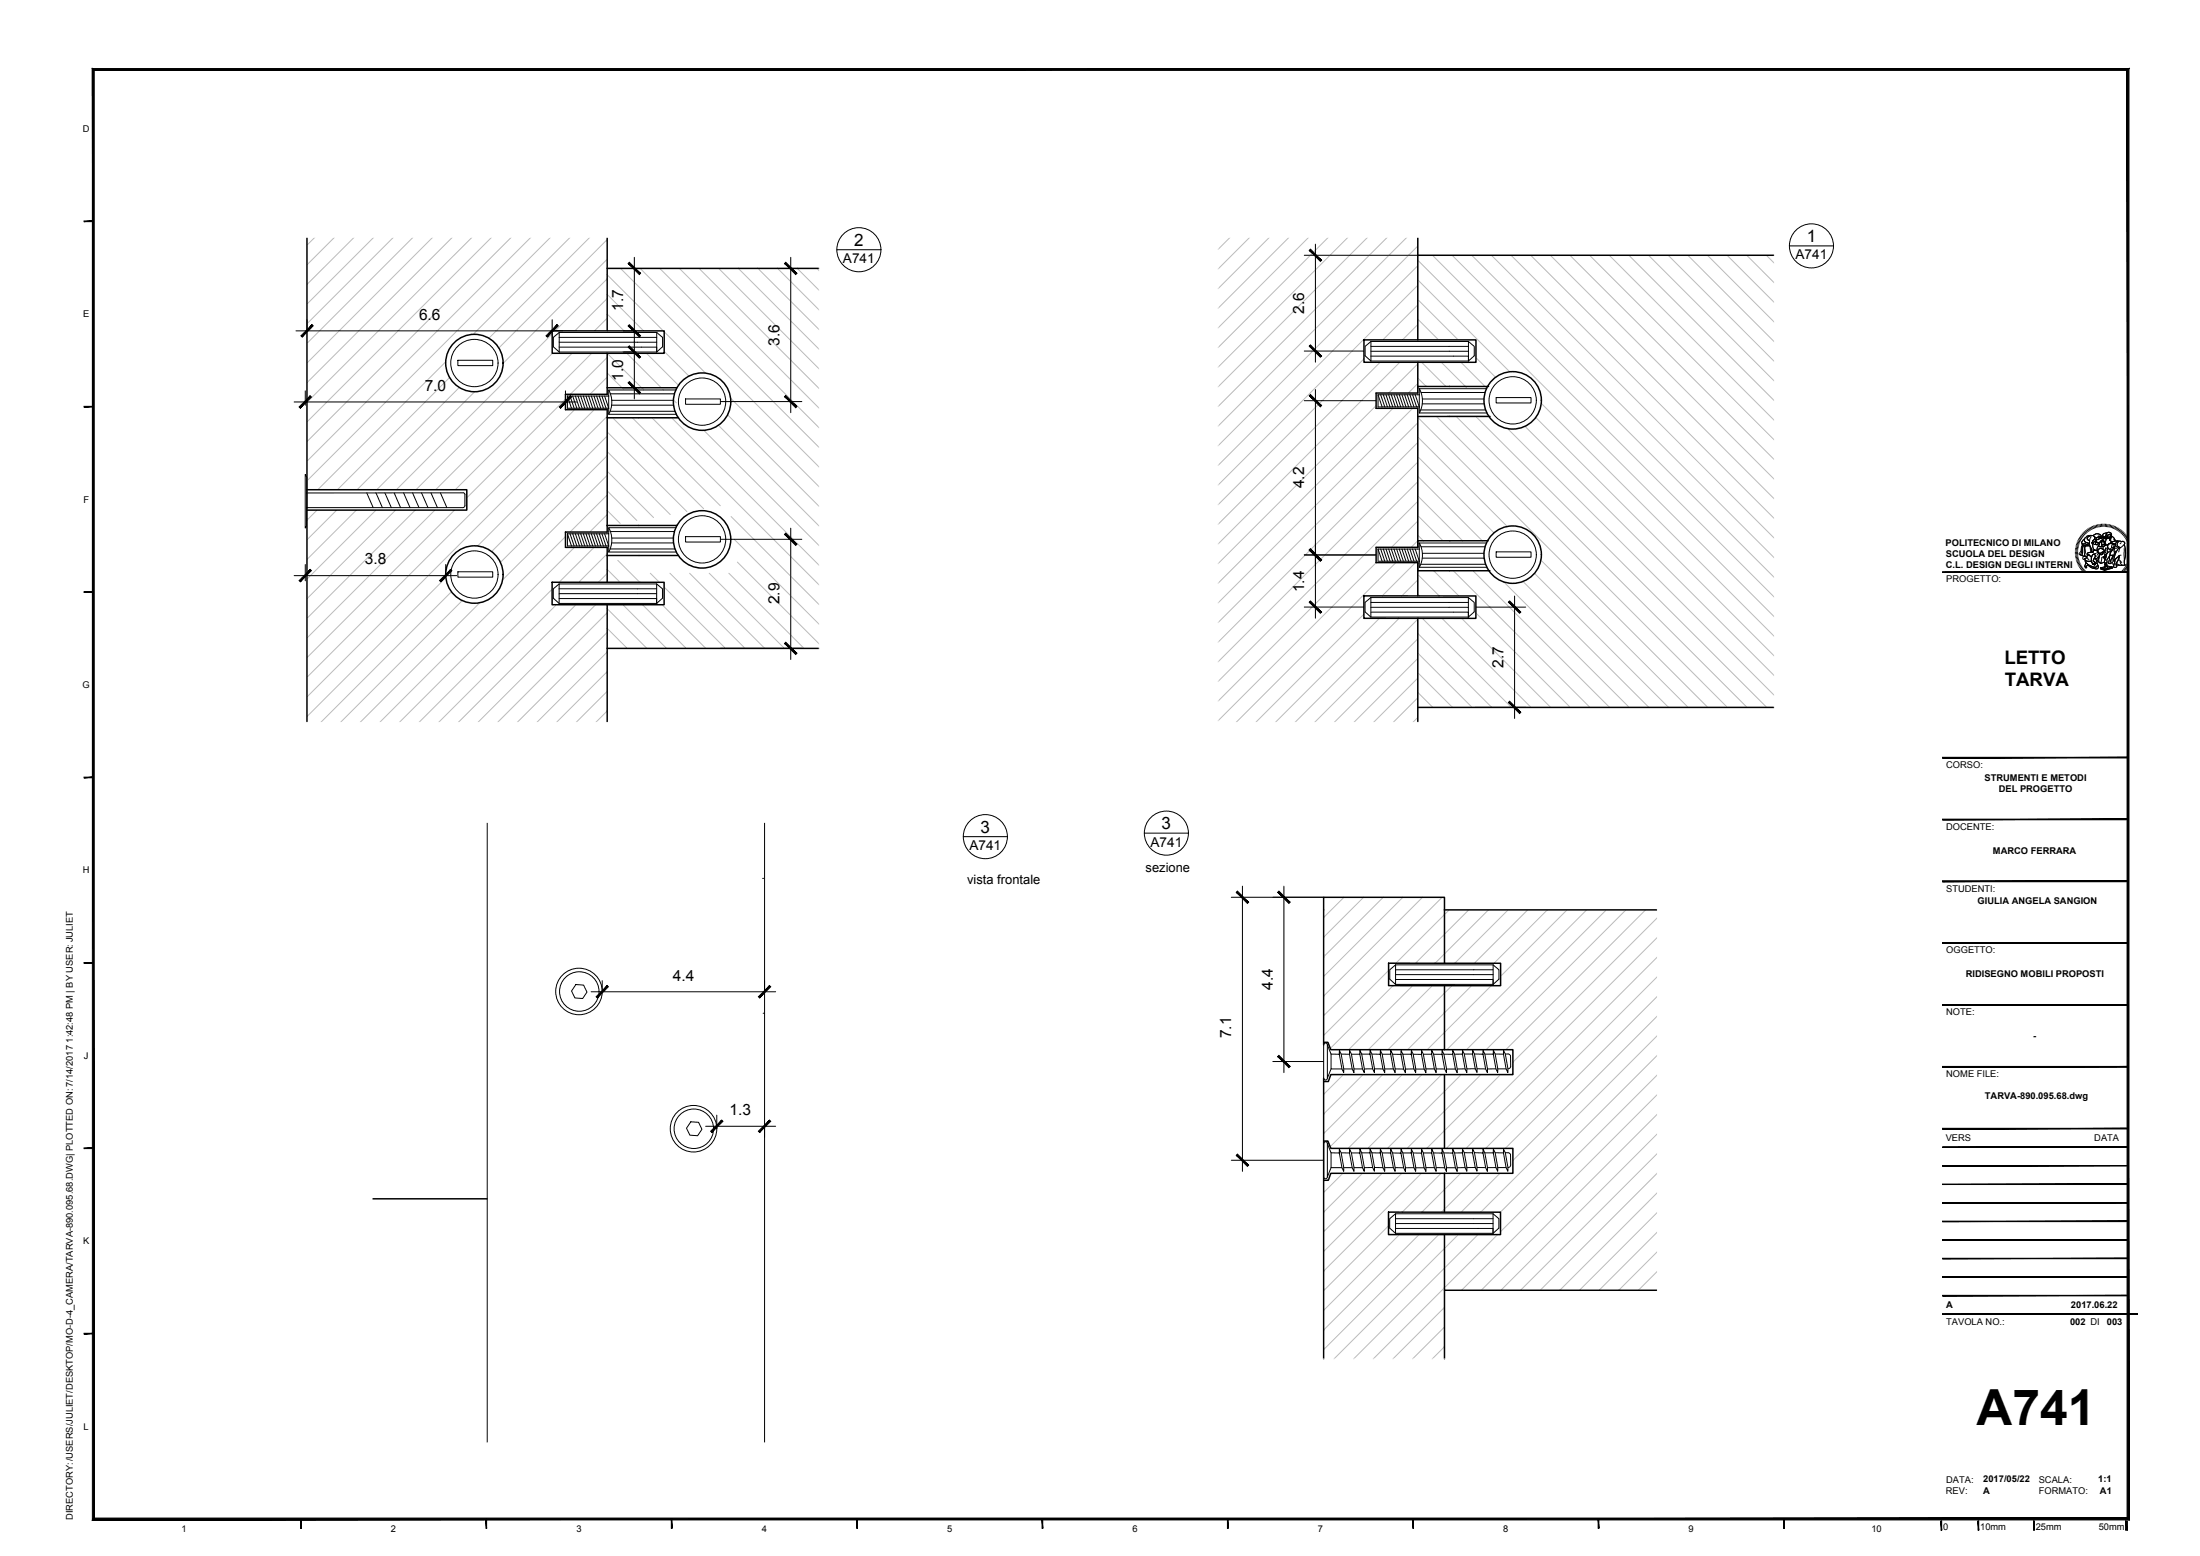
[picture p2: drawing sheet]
<svg xmlns="http://www.w3.org/2000/svg" width="594mm" height="420mm" viewBox="0 0 594 420" stroke-linecap="round" stroke-linejoin="round" font-family="sans-serif">
<!-- layer: 0 -->
<g fill="none" stroke="#bababa" stroke-width=".27">
<path d="M85 64.1l-2.1 2.1M90.3 64.1l-7.4 7.4M95.6 64.1l-12.7 12.7M100.9 64.1l-18 18M106.2 64.1l-23.3 23.3M111.5 64.1l-28.6 28.6M116.9 64.1l-34 33.9M122.2 64.1l-39.3 39.2M127.5 64.1l-44.6 44.5M132.8 64.1l-49.9 49.9M138.1 64.1l-55.2 55.2M143.4 64.1l-60.5 60.5"/>
<path d="M148.7 64.1l-65.8 65.8M154 64.1l-26.2 26.2M159.3 64.1l-27.3 27.2M164 64.7l-29.3 29.3M164 70l-28.1 28.1M164 75.3l-14.1 14M164 79.5l9.8 9.8M164 74.2l15.1 15.1M167.6 72.5l53.6 53.7M172.9 72.5l48.3 48.4M178.2 72.5l43 43.1M183.5 72.5l37.7 37.8"/>
<path d="M188.8 72.5l32.4 32.5M194.1 72.5l27.1 27.2M199.4 72.5l21.8 21.9M204.7 72.5l16.5 16.5M210 72.5l11.2 11.2M215.3 72.5l5.9 5.9M220.6 72.5l.6 .6M332.2 64.1l-3.3 3.3M337.5 64.1l-8.6 8.6M342.8 64.1l-13.9 13.9M348.1 64.1l-19.2 19.2M353.4 64.1l-24.5 24.5"/>
<path d="M358.7 64.1l-29.8 29.8M364 64.1l-35.1 35.1M369.3 64.1l-40.4 40.4M374.6 64.1l-45.7 45.7M379.9 64.1l-51 51M382.9 66.4l-54 54M382.9 71.7l-54 54M382.9 77l-54 54M382.9 75.6l24.8 24.8M382.9 70.3l96.2 96.3M386.8 68.9l92.3 92.4M392.1 68.9l87 87.1"/>
<path d="M397.4 68.9l81.7 81.8M402.7 68.9l76.4 76.4M408 68.9l71.1 71.1M413.3 68.9l65.8 65.8M418.6 68.9l60.5 60.5M423.9 68.9l55.2 55.2M429.2 68.9l49.9 49.9M434.6 68.9l44.5 44.6M439.9 68.9l39.2 39.3M445.2 68.9l33.9 34M450.5 68.9l28.6 28.7M455.8 68.9l23.3 23.4"/>
<path d="M461.1 68.9l18 18.1M466.4 68.9l12.7 12.8M471.7 68.9l7.4 7.5M477 68.9l2.1 2.2M120.4 97.7l-34.6 34.5M149.1 90.2l-42.1 42M149.2 95.4l-36.9 36.8M154.5 95.4l-36.9 36.8M159.8 95.4l-36.9 36.8M164 80.6l-8.8 8.7M164 85.9l-3.5 3.4M164 84.8l4.5 4.5"/>
<path d="M164 96.5l-10 10M164 95.4l9.3 9.3M169.2 95.4l9.4 9.3M174.6 95.4l8.6 8.6M179.4 94.9l6.6 6.7M179.4 89.6l11.1 11.2M368.3 96.9l-39.4 39.4M372.7 97.8l-43.8 43.8M378 97.8l-49.1 49.1M382.9 82.3l-9.5 9.5M382.9 87.7l-4.2 4.1M382.9 98.3l-7.9 7.8"/>
<path d="M382.9 91.5l.2 .3M382.9 86.2l5.6 5.6M382.9 80.9l10.9 10.9M383.9 97.8l6.5 6.6M389.2 97.8l6.8 6.8M394.5 97.8l7 7M398.6 96.6l5.2 5.3M121.4 101.9l-30.3 30.3M124 104.6l-27.6 27.6M128.2 105.8l-26.5 26.4M152.7 107.8l-26.7 26.6M155.2 110.6l-72.3 72.3"/>
<path d="M160.5 110.6l-77.6 77.6M164 112.4l-35 35M164 100.7l4.6 4.6M164 101.8l-4.7 4.7M164 117.7l-31.2 31.2M164 116.6l21.5 21.6M165.4 112.8l24.6 24.6M170.8 112.8l23.7 23.8M173.3 104.8l.6 .5M176.1 112.8l45.1 45.2M179 105.1l.2 .2M181.4 112.8l39.8 39.9"/>
<path d="M181.8 108l.8 .8M190.1 116.2l31.1 31.2M194 114.8l27.2 27.3M196.5 112l24.7 24.8M197.3 107.5l23.9 24M371.6 109.5l-42.7 42.7M376.2 110.3l-47.3 47.2M381.5 110.3l-52.6 52.5M382.9 103.6l-2.6 2.5M382.9 114.2l-54 53.9M382.9 119.5l-54 53.9M382.9 118l24.1 24.2"/>
<path d="M382.9 112.7l78.3 78.3M382.9 102.1l2.2 2.3M387.9 112.4l78.6 78.6M393.2 112.4l78.6 78.6M398.5 112.4l78.6 78.6M407.1 115.7l72 72.1M411.8 115.1l67.3 67.4M414.7 112.7l64.4 64.5M416.2 108.9l62.9 63M85.6 137.8l-2.7 2.7M90.9 137.8l-8 8M96.2 137.8l-13.3 13.3"/>
<path d="M101.5 137.8l-18.6 18.6M106.8 137.8l-23.9 23.9M112.1 137.8l-29.2 29.2M117.4 137.8l-34.5 34.5M122.7 137.8l-39.8 39.8M164 138.9l-4.8 4.8M164 137.8l3.5 3.5M164 123l-28.9 28.9M164 128.3l-28.3 28.3M164 133.6l-10.1 10.1M164 132.5l8 8M164 127.2l12.5 12.6"/>
<path d="M164 121.9l17 17M197.4 139.5l23.8 23.8M382.9 124.8l-54 53.9M382.9 130.1l-54 53.9M382.9 135.4l-54 53.9M382.9 139.2l6.8 6.8M382.9 133.9l12.1 12.1M382.9 128.6l17.4 17.4M382.9 123.3l20.5 20.6M120.4 156l-37.5 37.5M121.9 159.8l-35.3 35.3M149.1 159.1l-36 36"/>
<path d="M152.7 144.9l-50.2 50.2M155.1 147.8l-47.3 47.3M160.4 147.8l-9.4 9.4M164 149.6l-7.7 7.6M164 154.9l-2.4 2.3M164 153.7l3.4 3.5M164.4 143.6h.1M166.8 151.3l6 5.9M168 141.9h.1M175.6 154.8l2.5 2.4M179.3 158.5l16.6 16.6M180.9 154.8l20.3 20.3"/>
<path d="M186.2 154.8l20.3 20.3M191.5 154.8l20.3 20.3M196.8 154.8l20.3 20.3M198.3 145.6l22.9 23M199.1 151.8l22.1 22.1M371.6 151.9l-42.7 42.7M376.9 151.9l-43.1 43.2M382.2 151.9l-9 9M382.9 140.7l-7.1 7.1M382.9 146l-1.8 1.8M382.9 156.6l-4.4 4.3M382.9 155.1l5.7 5.8"/>
<path d="M382.9 144.5l1.5 1.5M387.1 154.1l6.8 6.8M392.5 154.1l36.8 36.9M397.8 154.1l36.9 36.9M406.1 157.2l33.9 33.8M411.3 157l34 34M414.4 154.8l36.2 36.2M416.1 151.2l39.8 39.8M124.8 162.2l-32.9 32.9M129.5 162.8l-32.3 32.3M150.2 163.3l-31.8 31.8M155.5 163.3l-31.7 31.8"/>
<path d="M160.8 163.3l-31.7 31.8M164 165.5l-29.6 29.6M164 170.8l-24.3 24.3M164 176.1l-19 19M164 175l.1 .1M164 169.7l5.4 5.4M164 164.4l10.7 10.7M168.2 163.3l11.8 11.8M173.5 163.3l11.8 11.8M178.8 163.3l11.8 11.8M368.3 165.9l-29.2 29.2M372.5 167l-28.1 28.1"/>
<path d="M377.8 167l-28.1 28.1M382.9 167.2l-27.9 27.9M382.9 172.5l-22.6 22.6M382.9 177.8l-17.3 17.3M382.9 176.3l14.6 14.7M382.9 171l19.9 20M382.9 160.4l.4 .5M384.1 167l24 24M389.4 167l24 24M394.7 167l24 24M398.5 165.5l25.5 25.5M164 181.4l-13.7 13.7"/>
<path d="M164 186.7l-8.4 8.4M164 192l-3.1 3.1M382.9 183.1l-12 12M382.9 188.4l-6.7 6.7M382.9 193.7l-1.4 1.4M382.9 187l4 4M382.9 181.6l9.3 9.4M357.6 242.3l-.2 .2M362.9 242.3l-5.5 5.5M368.2 242.3l-10.8 10.8M373.5 242.3l-16.1 16.1M378.8 242.3l-21.4 21.4"/>
<path d="M384.1 242.3l-26.7 26.7M389.4 242.3l-32 32M391.3 245.7l-14.4 14.4M396.6 245.7l-14.4 14.4M401.9 245.7l-14.4 14.4M407.2 245.7l-14.4 14.4M412.5 245.7l-14.4 14.4M417.8 245.7l-14.4 14.4M423.2 245.7l-18 17.9M428.5 245.7l-37.8 37.7M433.8 245.7l-37.8 37.7M439.1 245.7l-37.8 37.7"/>
<path d="M444.4 245.7l-37.8 37.7M447.6 247.8l-39.1 39M447.6 253.1l-57 57M447.6 258.4l-51.7 51.7M375 262.1l-17.6 17.5M376.2 266.1l-17 17M381.5 266.1l-17.3 17.3M386.8 266.2l-17.3 17.2M392.1 266.2l-17.3 17.2M397.4 266.2l-17.3 17.2M402.7 266.2l-17.3 17.2M447.6 263.7l-46.4 46.4"/>
<path d="M447.6 269l-41.1 41.1M447.6 274.3l-39.1 39M447.6 279.6l-47.7 47.7M362.8 290.2l-5.4 5.3M368.1 290.2l-10.7 10.6M373.4 290.2l-16 15.9M378.7 290.2l-19.5 19.4M384 290.2l-20 19.9M389.3 290.2l-20 19.9M394.6 290.2l-20 19.9M399.9 290.2l-19.9 19.9M405.2 290.2l-19.9 19.9"/>
<path d="M447.6 284.9l-42.4 42.4M447.6 290.2l-42.4 42.4M447.6 295.5l-52.9 52.9M362.6 316.8l-5.2 5.2M367.9 316.8l-10.5 10.5M373.2 316.8l-15.8 15.8M378.5 316.8l-21.1 21.1M383.8 316.8l-26.4 26.4M389.1 316.8l-10.4 10.5M394.4 316.8l-10.4 10.5M399.7 316.8l-10.4 10.5M405 316.8l-10.4 10.5"/>
<path d="M447.6 300.8l-47.6 47.6M447.6 306.1l-42.3 42.3M447.6 311.4l-37 37M447.6 316.7l-31.7 31.7M374.9 331l-17.5 17.5M377.9 333.4l-20.5 20.4M383.2 333.4l-25.8 25.7M388.5 333.4l-31.1 31M393.8 333.4l-33.6 33.6M399.1 333.4l-33.6 33.6M404.4 333.4l-33.6 33.6M447.6 322l-26.4 26.4"/>
<path d="M447.6 327.4l-21.1 21M447.6 332.7l-15.8 15.7M447.6 338l-10.5 10.4M390.1 353l-14 14M390.1 358.3l-8.7 8.7M447.6 343.3l-5.2 5.1M390.1 363.6l-3.4 3.4"/>
</g>
<!-- layer: struttura -->
<g fill="none" stroke="#000" stroke-width=".4">
<path d="M82.9 64.1v131M164 64.1v25.2M164 72.5h57.2M382.9 64.1v27.7M382.9 68.9h96.2M149.1 89.3h30.3v6.1h-30.3zM164 95.4v9.3M368.3 91.8h30.3v6h-30.3zM382.9 97.8v7.2M164 112.8v29.1M382.9 112.5v35.3M82.9 132.2h43.1v5.6h-43.1"/>
<path d="M149.1 157.2h30.2v6.1h-30.2zM164 150v7.2M382.9 151.9v9M164 163.3v31.8M164 175.1h57.2M368.3 160.9h30.2v6.1h-30.2zM382.9 167v28.1M382.9 191h96.2M447.6 245.7h-57.5v14.4M375 260.1h30.2v6.1l-30.2-.1zM390.1 266.2v17.2M390.1 290.2v19.9"/>
<path d="M390.1 316.8v10.5M100.5 323.7h31.1M374.9 327.3h30.3v6.1h-30.3zM390.1 333.4v33.6M390.1 348.4h57.5"/>
</g>
<g fill="none" stroke="#000" stroke-width=".27">
<path d="M82.8 133.1h42.2l.4 .1 .2 .4-.1 2.9-.5 .6h-42.2v-8.3l-.4-.7v14.5l.4-.6v-4.9M99 133.1l1.8 4M101.5 133.1l1.8 4M103.9 133.1l1.8 4M106.4 133.1l1.8 4M109 133.1l1.7 4M111.4 133.1l1.7 4M113.8 133.1l1.8 4M116.4 133.1l1.7 4M118.9 133.1l1.8 4M131.6 222.1v167.5M205.9 237.2h.1"/>
<path d="M206.5 222.1v167.5M390.1 245.7v14.4M206.1 273.6h.1M390.1 266.2v17.2M390.1 290.2v19.9M390.1 316.8v10.5M390.1 333.4v33.6"/>
<circle cx="156.3" cy="267.7" r="6.3"/>
<circle cx="156.4" cy="267.7" r="5.3"/>
<circle cx="187.3" cy="304.8" r="6.3"/>
<circle cx="187.4" cy="304.8" r="5.3"/>
</g>
<!-- layer: viti e cerniere -->
<g fill="none" stroke="#000" stroke-width=".27">
<path d="M151 89.8l-1.6 1.3v2.5l1.6 1.4M151 93.7h26.3v1.3M151 92.4h26.3M151 95h26.3M151 89.8h26.3M151 89.8v5.2M151 91.1h26.3M177.3 89.8l1.6 1.3v2.5l-1.6 1.4M177.3 89.8v5.2M370.2 92.2l-1.6 1.3v2.6l1.6 1.4M370.2 96.2h26.3v1.3M370.2 94.8h26.3"/>
<path d="M370.2 97.5h26.3M370.2 92.2h26.3M370.2 92.2v5.3M370.2 93.5h26.3M396.5 92.2l1.6 1.3v2.6l-1.6 1.4M396.5 92.2v5.3M151 157.7l-1.6 1.3v2.5l1.6 1.4M151 157.7h26.3M151 157.7v5.2M151 159h26.3M177.3 157.7l1.6 1.3v2.5l-1.6 1.4M177.3 157.7v5.2"/>
<path d="M151 161.6h26.3v1.3M151 160.3h26.3M151 162.9h26.3M370.2 161.4l-1.6 1.3v2.5l1.6 1.4M370.2 165.3h26.3v1.3M370.2 164h26.3M370.2 166.6h26.3M370.2 161.4h26.3M370.2 161.4v5.2M370.2 162.7h26.3M396.5 161.4l1.6 1.3v2.5l-1.6 1.4M396.5 161.4v5.2"/>
<path d="M376.9 260.5l-1.6 1.4v2.5l1.6 1.4M376.9 264.5h26.3v1.3M376.9 263.2h26.3M376.9 265.8h26.3M376.9 260.5h26.3M376.9 260.5v5.3M376.9 261.9h26.3M403.2 260.5l1.6 1.4v2.5l-1.6 1.4M403.2 260.5v5.3M376.8 327.8l-1.5 1.3v2.5l1.5 1.4M376.8 331.7h26.4v1.3M376.8 330.4h26.4"/>
<path d="M376.8 327.8v5.2M376.8 333h26.4M376.8 327.8h26.4M376.8 329.1h26.4M403.2 327.8l1.5 1.3v2.5l-1.5 1.4M403.2 327.8v5.2"/>
</g>
<!-- layer: particolari -->
<g fill="none" stroke="#000" stroke-width=".4">
<path d="M182.8 104.7h-18.8v1.8h-11.3v4.1h11.3v2.2h19.2M402 104.4h-19.1v1.7h-11.3v4.2h11.3v2.2l19.5-.1M182.8 141.9h-18.8v1.8h-11.3v4.1h11.3v2.2h19.2M401.9 146h-19v1.8h-11.3v4.1h11.3v2.2h19.4"/>
<circle cx="128.1" cy="98" r="7.8"/>
<circle cx="189.6" cy="108.5" r="7.8"/>
<circle cx="408.5" cy="108.1" r="7.8"/>
<circle cx="128.1" cy="155.1" r="7.8"/>
<circle cx="189.6" cy="145.6" r="7.8"/>
<circle cx="408.5" cy="149.8" r="7.8"/>
</g>
<g fill="none" stroke="#000" stroke-width=".27">
<path d="M123.6 97.3h9.5v1.4h-9.5zM153.2 106.9l1.1 3.3M153.9 106.9l1.1 3.3M154.7 106.9l1.1 3.3M155.4 106.9l1.1 3.3M156.1 106.9l1.1 3.3M156.8 106.9l1.1 3.3M157.5 106.9l1.1 3.3M158.2 106.9l1.2 3.3M159 106.9l1.1 3.3M159.7 106.9l1.1 3.3M160.4 106.9l1.1 3.3"/>
<path d="M161.1 106.9l1.1 3.3M161.8 106.9l1.1 3.3M162.5 106.9l1.2 3.3M163.3 106.9l1.1 3.3M185.1 107.7h9.4v1.5h-9.4zM372.1 106.6l1.1 3.3M372.8 106.6l1.1 3.3M373.5 106.6l1.2 3.3M374.3 106.6l1.1 3.3M375 106.6l1.1 3.3M375.7 106.6l1.1 3.3M376.4 106.6l1.1 3.3"/>
<path d="M377.1 106.6l1.1 3.3M377.9 106.6l1.1 3.3M378.6 106.6l1.1 3.3M379.3 106.6l1.1 3.3M380 106.6l1.1 3.3M380.7 106.6l1.1 3.3M381.4 106.6l1.1 3.3M382.2 106.6l1.1 3.3M404 107.4h9.4v1.4h-9.4zM123.6 154.4h9.5v1.5h-9.5zM153.2 144.1l1.1 3.3M153.9 144.1l1.1 3.3"/>
<path d="M154.7 144.1l1.1 3.3M155.4 144.1l1.1 3.3M156.1 144.1l1.1 3.3M156.8 144.1l1.1 3.3M157.5 144.1l1.1 3.3M158.2 144.1l1.2 3.3M159 144.1l1.1 3.3M159.7 144.1l1.1 3.3M160.4 144.1l1.1 3.3M161.1 144.1l1.1 3.3M161.8 144.1l1.1 3.3M162.5 144.1l1.2 3.3"/>
<path d="M163.3 144.1l1.1 3.3M185.1 144.9h9.4v1.5h-9.4zM372.1 148.3l1.1 3.2M372.8 148.3l1.1 3.2M373.5 148.3l1.2 3.2M374.3 148.3l1.1 3.2M375 148.3l1.1 3.2M375.7 148.3l1.1 3.2M376.4 148.3l1.1 3.2M377.1 148.3l1.1 3.2M377.9 148.3l1.1 3.2M378.6 148.3l1.1 3.2"/>
<path d="M379.3 148.3l1.1 3.2M380 148.3l1.1 3.2M380.7 148.3l1.1 3.2M381.4 148.3l1.1 3.2M382.2 148.3l1.1 3.2M404 149h9.4v1.5h-9.4z"/>
<circle cx="128.1" cy="98" r="6.4"/>
<circle cx="189.6" cy="108.5" r="6.4"/>
<circle cx="408.5" cy="108.1" r="6.4"/>
<circle cx="128.1" cy="155.1" r="6.4"/>
<circle cx="189.6" cy="145.6" r="6.4"/>
<circle cx="408.5" cy="149.8" r="6.4"/>
</g>
<!-- layer: 0 -->
<g fill="none" stroke="#000" stroke-width=".27">
<path d="M168.3 72.5h2.9M171.3 69.5v38.2M194.6 72.5h21.9M213.5 69.5v41.9M352.2 68.9h30.6M355.2 65.9v31.9M79.9 89.3h72.2M82.9 86.3v3M149.1 86.3v3M168.3 89.3h2.9M168.3 95h2.9M352.2 94.8h16"/>
<path d="M79.4 108.5h76.3M82.4 105.5v3.9M152.7 105.5v3M153.2 110.2h11.2v1.7h18.2M164.4 105.3a6.9 6.9 0 0 1 0 6.6M164.8 111.1h17.5M164.8 106.3h17.3M165.2 109.4h16.7M165.2 108.1h16.6M168.3 104.7h2.9M182.5 105.3h-18.1v1.6h-11.2M194.6 108.4h21.9"/>
<path d="M352.2 108.2h19.3M355.2 105.2v61.7M372.1 109.9h11.2v1.6h18.2M383.3 104.9a6.9 6.9 0 0 1 0 6.6M383.6 110.7h17.6M383.7 106h17.3M384.1 109.1h16.7M384.1 107.7h16.6M401.4 105h-18.1v1.6h-11.2M79.4 155.4h43.9M82.4 152.4v4.4M120.4 152.4v3"/>
<path d="M153.2 147.4h11.2v1.7h18.2M164.4 142.5a6.9 6.9 0 0 1 0 6.6M164.8 148.2h17.5M164.8 143.5h17.3M165.2 146.6h16.7M165.2 145.3h16.6M182.5 142.5h-18.1v1.6h-11.2M194.6 145.6h21.9M213.5 142.6v35.5M352.2 149.8h19.3M372.1 151.5h11.2v1.7h18.2M383.3 146.6a6.9 6.9 0 0 1 0 6.6"/>
<path d="M383.6 152.4h17.6M383.7 147.6h17.3M384.1 150.7h16.7M384.1 149.4h16.6M401.4 146.6h-18.1v1.7h-11.2M194.6 175.1h21.9M352.2 163.9h16M398.6 163.9h13.4M409 160.9v33.1M398.2 191h13.8M335.5 239.3v77M346.7 239.3v50.3"/>
<path d="M332.5 242.3h24.9M155.5 265.9l2.1 .1 .9 1.9-1.2 1.7-2.1-.1-.9-1.9zM159.6 267.8h49.9M162.6 264.8v2.9M206.5 264.8v3.4M343.7 286.6h13.7M357.4 291.1a.5 .5 0 0 0 .5 .5 .5 .5 0 0 0 .5-.5M358.4 282.1a.5 .5 0 0 0-.5-.5 .5 .5 0 0 0-.5 .5v9M359.4 284.6v4h3M361.7 284.7l.7 3.9 .4 1 .1-1-.7-4-.5-1v1.1l-2.3-.1-1-2.5v9l1-2.5M362.2 284.6l2.2 .1v-1.1l.5 1 .7 4v1l-.5-1-.7-3.9M362.9 288.6h2.2"/>
<path d="M364.9 284.7h2.3v-1.1l.5 1 .7 4v1l-.5-1-.7-3.9M365.6 288.6h2.3M367.7 284.6h2.3v-1l.5 1 .7 4-.1 1-.4-1-.7-4M370.5 284.6l2.2 .1v-1.1l.5 1 .7 4v1l-.5-1-.7-3.9M370.7 288.6h-2.3M371.2 288.6h2.2M373.2 284.7h2.3v-1.1l.5 1 .7 4v1l-.5-1-.7-3.9M376 284.7h2.3v-1l.5 1 .7 4v1l-.5-1-.7-4M376.2 288.6h-2.3M376.7 288.6l2.3 .1M378.8 284.7h2.3v-1.1l.5 1 .7 4v1l-.5-1-.7-3.9M381.6 284.7h2.3v-1l.5 1 .7 4-.1 1-.4-1-.7-4"/>
<path d="M381.8 288.6l-2.3 .1M382.3 288.7h2.3M384.4 284.7h2.2v-1.1l.5 1 .7 4v1l-.5-1-.7-3.9M385.1 288.6h2.2M387.1 284.7h2.3v-1l.5 1 .7 4v1l-.5-1-.7-4M387.8 288.6l2.3 .1M389.9 284.7h2.4v-1l.5 1 .7 4v1l-.5-1-.7-4M390.6 288.7h2.4M394.9 284.6l.7 4 .5 1v-1l-.7-4-.5-1v1l-2.1 .1M395.4 284.6h2.2l.1-1 .5 1 .7 4-.1 1-.4-1-.8-4M395.6 288.6l-2.1 .1M398.2 284.6l2.3 .1v-1.1l.5 1 .7 4-.1 1-.4-1-.7-3.9"/>
<path d="M398.4 288.6h-2.3M398.9 288.6h2.3M401 284.6h2.2l.1-1 .4 1 .8 4-.1 1-.4-1-.8-4M403.8 284.6h2.2v-1l.5 1 .7 4v1l-.5-1-.7-4M404 288.6h-2.3M404.5 288.6h2.2M406.5 284.6l1 .1 .4 .4v3l-.3 .4-.4 .1M186.5 302.9l2.1 .2 .9 1.8-1.1 1.8-2.1-.2-.9-1.8zM190.6 304.1h18.9M193.6 301.1v3.7M206.5 303.7v3.4M332.5 313.3h24.9"/>
<path d="M358.4 308.8a.5 .5 0 0 0-.5-.5 .5 .5 0 0 0-.5 .5v9a.51 .51 0 0 0 .5 .5 .51 .51 0 0 0 .5-.5M359.4 311.3v4h3M361.7 311.3l.7 4 .4 1 .1-1-.7-4-.5-1v1h-2.3l-1-2.5v9l1-2.5M362.2 311.3h2.2v-1l.5 1 .7 4v1l-.5-1-.7-4M362.9 315.3h2.2M364.9 311.3h2.3v-1l.5 1 .7 4v1l-.5-1-.7-4M365.6 315.3h2.3M367.7 311.3h2.3v-1l.5 1 .7 4-.1 1-.4-1-.7-4M370.5 311.3h2.2v-1l.5 1 .7 4v1l-.5-1-.7-4M370.7 315.3h-2.3M371.2 315.3h2.2M373.2 311.3h2.3v-1l.5 1 .7 4v1l-.5-1-.7-4"/>
<path d="M376 311.3l2.3 .1v-1.1l.5 1 .7 4v1l-.5-1-.7-3.9M376.2 315.3h-2.3M376.7 315.3h2.3M378.8 311.3h2.3v-1l.5 1 .7 4v1l-.5-1-.7-4M381.6 311.3l2.3 .1v-1.1l.5 1 .7 4-.1 1-.4-1-.7-3.9M381.8 315.3h-2.3M382.3 315.3h2.3M384.4 311.3h2.2v-1l.5 1 .7 4v1l-.5-1-.7-4M385.1 315.3h2.2M387.1 311.3l2.3 .1v-1.1l.5 1 .7 4v1l-.5-1-.7-3.9M387.8 315.3h2.3M389.9 311.3l2.4 .1v-1.1l.5 1 .7 4v1l-.5-1-.7-3.9"/>
<path d="M390.6 315.3h2.4M394.9 311.3l.7 4 .5 1v-1l-.7-4-.5-1v1h-2.1M395.4 311.3h2.2l.1-1 .5 1 .7 4-.1 1-.4-1-.8-4M395.6 315.3h-2.1M398.2 311.3h2.3v-1l.5 1 .7 4-.1 1-.4-1-.7-4M398.4 315.3h-2.3M398.9 315.3h2.3M401 311.3h2.2l.1-1 .4 1 .8 4-.1 1-.4-1-.8-4M403.8 311.3h2.2v-1l.5 1 .7 4v1l-.5-1-.7-4M404 315.3h-2.3M404.5 315.3h2.2M406.5 311.3h1l.4 .5v2.8"/>
<path d="M407.9 314.6l-.2 .5-.5 .2"/>
</g>
<!-- layer: filatura -->
<path d="M153.2 106.9v3.3M164.4 106.9v3.3M372.1 106.6v3.3M383.3 106.6v3.3M153.2 144.1v3.3M164.4 144.1v3.3M372.1 148.3v3.2M383.3 148.3v3.2" fill="none" stroke="#000" stroke-width=".27"/>
<!-- layer: 0 -->
<path d="M390.1 245.7v-3.4h-32.7v39.8M357.4 281.5h1.2l.8 1.9h49.1v6.8h-49.1l-.7 1.8h-1.3M357.4 291.1v75.9M357.4 308.1h1.2l.8 2h49.1v6.7h-49.1l-.7 1.9h-1.3" fill="none" stroke="#000" stroke-width=".4"/>
<!-- layer: G-ANNO-LOGO -->
<g fill="none" stroke="#000" stroke-width=".27">
<path d="M560.4 149.2h.7M560.4 148.8h.7M560.4 148.4l.7 .1M560.5 148.1l.6 .1M560.5 147.7l.7 .2M560.6 147.4l.7 .1M560.7 147l.6 .2M560.8 146.7l.6 .2M560.9 146.4l.7 .2M561.1 146l.6 .3M561.1 149.5h-.7M561.1 149.8l-.7 .1"/>
<path d="M561.1 150.1l-.6 .1M561.2 150.5l-.7 .1M561.2 145.7l.6 .3M561.2 150.8l-.6 .1M561.3 151.1l-.6 .2M561.4 145.4l.6 .3M561.4 151.4l-.6 .2M561.5 151.7l-.6 .2M561.6 145.1l.5 .3M561.7 152l-.7 .3M561.8 144.8l.5 .4M561.8 152.3l-.6 .3"/>
<path d="M562 152.6l-.6 .3M562 144.5l.5 .4M562.1 152.9l-.6 .3M562.2 144.2l.5 .5M562.3 146.8l.7 .1a.84 .84 0 0 0 1.2-.2l.1 .6-.9 .1a.8 .8 0 0 1-1.2-.5zM562.3 146.8l.1 .4M562.3 153.1l-.6 .4M562.4 143.9l.5 .5M562.5 147.3l-.3 .6-.1 1.2-.4 .7 .4 .2M562.5 153.4l-.6 .4M562.6 145.7l.3-.2v.3a.81 .81 0 0 0 .9 .8l.4 .1-.2 .2a.74 .74 0 0 1-1 0h-.4a.51 .51 0 0 1-.5-.4 .51 .51 0 0 1 .4-.6zM562.7 143.7l.5 .5"/>
<path d="M562.7 153.7l-.5 .4M562.7 147.3l-.3 .6v1.3l-.3 .8 .7 .2M562.7 147.3l.5 .1-.3 .6 .1 2.1-.3 .1-.6-.3 .3-.6v-1.5zM562.9 145.5l-.5 .6a.44 .44 0 0 0-.3 .5 .44 .44 0 0 0 .5 .3h.6a.65 .65 0 0 0 1-.2M562.9 153.9l-.5 .5M562.9 143.4l.5 .6M563 150.9v.1a1.21 1.21 0 0 0 1.8 .4M563 145.3l.6-.5 1.3-.2a1 1 0 0 0-1.2 1l.6 .4-.1 .7-.5-.1a.75 .75 0 0 1-.8-.8zM563.1 151.3l.7 .3 1-.2 .4 .8-.1 .2 .3-.2 .2 .4-.1-.5 .3 .4-.2-.5 .4 .1-.8-.6 .3-.8 .4 .2 .4 1a.88 .88 0 0 1-.2 1.2 .88 .88 0 0 1-1.3-.2l-1.5-1zM563.1 151.3l.1 .5 .7 .7 2 .9M563.1 154.1l-.4 .5M563.2 147.4l1.1-.1 .6 1.2-.1 .5-.3 .1a.61 .61 0 0 0-.8 .7l.1 .1-.4 .5a.56 .56 0 0 1-.5-.8v-1.7z"/>
<path d="M563.2 147.4l-.3 .6 .1 2.2M563.2 152l1.6 .9a1.02 1.02 0 0 0 1.6-.4 .65 .65 0 0 1 .1 1 .65 .65 0 0 1-1 0l-1.2-.5a.44 .44 0 0 0-.5-.3 .44 .44 0 0 0-.4 .4v.2h-.2a.84 .84 0 0 1 0-1.2zM563.2 143.2l.4 .5M563.3 151.9l-.1 .2a.83 .83 0 0 0 0 1.2l.3-.1-.2-.2a.5 .5 0 0 1 .4-.3 .5 .5 0 0 1 .6 .3l.8 .4a1.25 1.25 0 0 0 1.5-.1l-.2-.7M563.4 154.4l-.5 .5M563.4 150.4a.5 .5 0 0 0-.8-.2 .5 .5 0 0 0 .1 .8 .73 .73 0 0 1 .8-.4 .73 .73 0 0 1 .6 .6M563.5 143l.4 .5M563.6 154.6l-.4 .5M563.7 150.1l.4-.3 .1 .1a.73 .73 0 0 1 .5 1.1l.1 .4a1.21 1.21 0 0 1-1.8-.4l.6-.3-.1-.3zM563.7 149.4l1.1-.4 .4 .1 .1-.4 .5-.1 .6 .2 .2 .3a1.02 1.02 0 0 1 .2 1.2 1.02 1.02 0 0 1-1 .6l-.3-.2 .1-.1a.47 .47 0 0 0 .1-.8 .47 .47 0 0 0-.8 .2l-.1 .4-.7-.6a.29 .29 0 0 1-.5 0 .29 .29 0 0 1 .1-.4zM563.8 142.8l.4 .6M563.9 154.8l-.4 .5"/>
<path d="M563.9 144.9a.93 .93 0 0 1 1.1-.3 .93 .93 0 0 1 .6 1l-.3 .3a.99 .99 0 0 0-.2 1.4 1.05 1.05 0 0 0 .7 1.3l-.5 .1-.2 .4a.55 .55 0 0 1-.3-.8l-.5-1.1v-1.2a.56 .56 0 0 1-.6-.4 .56 .56 0 0 1 .2-.7zM564 149.7l.8 .7M564.1 149.8l-.6 .5 .1 .4M564.1 142.6l.4 .6M564.1 155l-.3 .5M564.3 147.3l-2-.1-.4 1.6-.5 .7 .3 .3M564.4 142.4l.3 .6M564.4 155.1l-.4 .6M564.4 147.7l.3 1.4M564.7 144.9l-.4 1.1v1.4l.5 .8 .2 .9h.3l.1-.4 .4-.2a1.04 1.04 0 0 1-.7-1.4 1.49 1.49 0 0 1 .5-1.7 1.04 1.04 0 0 0-1.4-.8l-.7 .2-.5 .5-.1 .5a.82 .82 0 0 0 .9 .8l.3 .1M564.7 155.3l-.3 .6M564.7 142.3l.3 .6"/>
<path d="M564.8 149l-.3 .1a.6 .6 0 0 0-.8 .7l.1 .1M564.9 144.6a1 1 0 0 0-1.2 1l.5 .4M565 155.5l-.3 .6M565 149.9a.45 .45 0 0 1 .6-.1 .45 .45 0 0 1 .2 .6l-.6 1.1 .8 .6-.4-.1 .2 .5-.3-.4v.5l-.1-.4-.3 .2 .1-.2-.4-.6-.1-.9zM565 149.9a.45 .45 0 0 1 .6-.1 .45 .45 0 0 1 .2 .6l-.6 1.1 .8 .6-.4-.1 .2 .5-.3-.4 .1 .5-.2-.4-.3 .2 .1-.2-.4-.6-.1-.9zM565.1 142.1l.2 .6M565.2 146l.9-.4-.1 .5-1.1 .5zM565.2 146.5l.8-.3 .2 .2-.3 .2 .1 .4a.61 .61 0 0 1-.8-.5zM565.2 146.5a.59 .59 0 0 0 .8 .5M565.3 155.6l-.3 .6M565.3 144.7l.7-.6 1.1 .2a.3 .3 0 0 1 .3 .5 .3 .3 0 0 1-.5 .1l-.1-.2-.6 .5-.6-.2M565.4 142l.2 .6"/>
<path d="M565.5 144.4l1.1-.3 .7 .4a.22 .22 0 0 1 .1 .3 .22 .22 0 0 1-.3 .1l-.3-.2-.5 .5h-.3l-.7-.5zM565.6 155.7l-.3 .6M565.6 145l.7 .2 .5-.5 .3 .2-.2 .6-.4 .2-.4-.2-.6 .2zM565.7 141.9l.2 .6M565.8 148.6l.7 .3 .4 .6a.77 .77 0 0 1-.3 1h-.1M565.9 155.8l-.2 .7M565.9 146.5h.9l-.3 .1a.37 .37 0 0 1-.2 .6 .37 .37 0 0 1-.5-.5zM565.9 150.9l.4 1a.8 .8 0 0 1 0 .9 .8 .8 0 0 1-.9 .4M566 146.2l.2 .2M566 149.5l-.7 .1M566 145.9v.2l-1.1 .5M566.1 141.8l.1 .6"/>
<path d="M566.1 145.6l-.3 .5M566.2 155.9l-.2 .7M566.2 149.1l.8 .5M566.3 146.5a.34 .34 0 0 0-.4 .3 .34 .34 0 0 0 .5 .3 .34 .34 0 0 0 .1-.5l.3-.1-.6 .1M566.4 149.6a.7 .7 0 0 1 .1 .9 .7 .7 0 0 1-.9 .2M566.4 148.8l.2-.4a.92 .92 0 0 1 1.3-.1l.2 .3a.26 .26 0 0 1 .1 .4 .26 .26 0 0 1-.4 0l-.9 .4M566.4 141.7l.2 .6M566.4 148.5l.6-.4 .6 .1 .5 .4a.3 .3 0 0 1 .1 .4 .3 .3 0 0 1-.4 0l-.3 .2a.47 .47 0 0 1-.5 .3 .47 .47 0 0 1-.4-.4zM566.4 151.4l.8 .7M566.5 156l-.1 .7M566.6 145.5l.1 .1M566.7 145.1l.2 .1"/>
<path d="M566.7 147.4a1.29 1.29 0 0 0-.4 1.3M566.7 150.8l.1 1M566.8 141.6l.1 .7M566.8 145.2h.1M566.8 156.1l-.1 .6M566.8 149.4l1.2-.4-.1 .5-.5 .3zM566.9 149.4l.6 .4 .4-.3 .1-.3a.44 .44 0 0 0 .3-.5 .44 .44 0 0 0-.4-.4l-.9-.2-.6 .7-.1-.1v-.4l.4-.9 .3 .2h1.1l.5-.4-.1-.3 .7 .2 .1 1a.71 .71 0 0 0-.1 1l-.4 .6-.4 .2-.2 .5h-.3l.3 .3 .2-.1v.4l.2-.2-.2 .4a.86 .86 0 0 1-1.1 .9l-.9-.7 .3-.6 .2-1.1M566.9 150.3l-.3 .9-.4 .4M567.1 145.3l.8-.1a.26 .26 0 0 1 .2 .3 .26 .26 0 0 1-.4 .1zM567.1 141.6l.1 .6M567.1 145l-.2 .5-.3 .2-.5-.2-.5 .2M567.2 146.2l.8-.2 .6 1a.22 .22 0 0 1-.1 .3 .22 .22 0 0 1-.3-.1 .22 .22 0 0 1 .1-.3l-.2-.7a.44 .44 0 0 0-.6-.1 .44 .44 0 0 0 0 .7l.1 .4a.41 .41 0 0 1-.5 .4 .41 .41 0 0 1-.3-.5z"/>
<path d="M567.2 156.1l-.1 .7M567.2 153.3l2-.4 1.2 .2-2.1 .6zM567.2 153.3l1.1 .4v.3l-1.1-.4zM567.5 146.1h.5l.3 .6a.63 .63 0 0 1-.1 .7 .63 .63 0 0 1-.6 .2zM567.5 141.5v.7M567.5 156.1l-.1 .7M567.5 145.1l.1-.2a.52 .52 0 0 1 .5-.1 .52 .52 0 0 1 .3 .5l-.3 .2M567.6 149.6h.1M567.6 150.5l-.4 1.6 1.1-.2M567.6 144.9a.5 .5 0 0 1 .5 0 .5 .5 0 0 1 .3 .5l-.3 .1-.2-.4-.4 .1zM567.6 149.2l.2 .1M567.7 149.5l.1 .1"/>
<path d="M567.7 149.3h.1M567.8 146.3v.1M567.8 146.3l-.2 .1M567.8 156.2v.6M567.8 141.5v.7M567.9 145.3l-.4-.2-.4 .2 .3 .1a.36 .36 0 0 0 .4 .2 .36 .36 0 0 0 .3-.3l-.2-.2 .1 .2M567.9 147.6l.1 .7M567.9 150.3l.3 .2 .2-.6 .4-.2-.4 1.3v-.4l-.3 .1zM568 149.1l-.2 .5a.5 .5 0 0 1-.8-.1M568 146.2l.3 .2-.2 .1M568.1 156.2v.6M568.2 146.3a.43 .43 0 0 0-.7-.2 .43 .43 0 0 0 0 .7 .5 .5 0 0 1 0 .8 .5 .5 0 0 1-.8-.4l.4-1 .7-.3 .6 .5 .2 .8a.23 .23 0 0 1-.3 .2 .23 .23 0 0 1-.1-.4"/>
<path d="M568.2 141.5v.7M568.3 146.6l-.2 .1M568.3 146.5a.41 .41 0 0 1-.1 .5 .41 .41 0 0 1-.6 0M568.3 147.3l-.3 .3h-.4M568.3 153.7l2.1-.6v.3l-2.1 .6zM568.3 153.7v.3M568.4 145.4l.2-.2 .1 .6-.3 .7M568.4 149.9h.1M568.4 150.5v.5l.2-.2M568.5 156.2v.6M568.5 144.9l.1 .4M568.5 146.9l-.1-.4a.9 .9 0 0 0 .1-1.2l-.5-.5a.45 .45 0 0 1-.2-.6 .45 .45 0 0 1 .6-.2h.5l-.2 .7 .1 .8h.1l.1-.5a.41 .41 0 0 0 .3 .4 .41 .41 0 0 0 .4-.2v.6l.2-.1 .4 .7-1.1 .7"/>
<path d="M568.5 141.5v.7M568.6 150.2l-.1 .3-.1-.2M568.6 147.1l.5 .3M568.6 147.9l-.1 1.4M568.7 152l.2-.1 .1 1.1-.3-.6-.3 .7zM568.7 149.1l-.3 .3v.5M568.8 156.1l.1 .7M568.8 149.7l-.4 .2-.2 .6-.3-.1 .3 .3 .2-.1M568.9 148l-.5 .8M568.9 141.6l-.1 .6M568.9 144l.6-.3 .5 .2 .2 .4-.1 .8-.4 .8v-.7l.3-.5-.2-.5-.3 .2a.73 .73 0 0 0-.5 1l-.2 .1-.1-.7zM568.9 144h-.5a.62 .62 0 0 0-.6 .7"/>
<path d="M569 145l.3 .3 .4-.1M569 143.9l.6-.2 .4 .2 .2 .4-.1 .7-.4 .9v-.7l.3-.5a.32 .32 0 0 0-.1-.4 .32 .32 0 0 0-.5 .1l-.2 .1-.3 1h-.1l-.1-.8zM569.1 156.1l.1 .7M569.2 147.1v-.1a1.53 1.53 0 0 1 2 0 1.33 1.33 0 0 1-1.5 1.5l-.5-.7zM569.2 144.5l.6-.3 .2 .6-.3 .4a.4 .4 0 0 1-.4 .1 .4 .4 0 0 1-.3-.3zM569.2 144.7l.2 .1M569.2 149.1l.8-.1-.6 1.5a1.47 1.47 0 0 0-.5 1.5h-.2l-.3 .5-.1-1zM569.2 149.1l-.9 2.7 .2 .8-.2 .8 .4-1 .4 .9-.2-1.4-.4 .7M569.3 141.6l-.1 .7M569.3 145.2h.1M569.3 148.1a.64 .64 0 0 0-.1 1l.9-.2 .4-.6M569.3 144.8h.1"/>
<path d="M569.3 145.1h.1M569.4 156l.2 .7M569.6 141.7l-.1 .6M569.6 144.9l.2 .1M569.7 150l.8-.1-.5 1.4 .1 .7-.3 .2-.4-.2zM569.7 144.9v.1M569.7 156l.2 .6M569.9 145.7l.4 .7M569.9 148.2h.1M570 141.7l-.2 .7M570 146.6a2.25 2.25 0 0 1 1.9-.5l-.7 .9zM570.1 149l-.7 1.5a1.47 1.47 0 0 0-.5 1.5"/>
<path d="M570.1 155.9l.2 .6M570.1 148.1l-.3 .1M570.1 144.7h.1a1.28 1.28 0 0 1 .9 1.1l.2 .2-.3 .1a.63 .63 0 0 1-.9 .1 .63 .63 0 0 1-.1-.8zM570.2 144.7l.5 .4 .4 .7M570.2 148.5h-.1M570.3 141.8l-.2 .7M570.4 155.8l.2 .6M570.4 153.1v.3l-2.1 .6-1.1-.4v-.3l1.1 .4 2.1-.6a6.2 6.2 0 0 0-3.2 .2M570.5 150l-.6 1.5a.44 .44 0 0 1-.1 .7l-.4-.1 .3-2M570.6 142l-.2 .6M570.7 155.7l.2 .6M570.7 148.1h.3l-.1 .7a.66 .66 0 0 1-.4 1.1l-.8 .2 .3-1.2z"/>
<path d="M570.7 147.8l-.1 .4M570.7 146.8l.3 .1 .2 .4M570.7 145.6l.6 .4M570.9 149.9l-1.2 .2M570.9 151.3l-.1 .2 .2 .2M571 155.5l.3 .6M571 142.1l-.3 .6M571 148.1v1.3l-.3 .9a1.91 1.91 0 0 0-.1 2.1l.2 .1M571.2 151l1.1-1-.5 1.6a1.24 1.24 0 0 0-.2 1.4l-.2 .2a.45 .45 0 0 1-.7-.1 .45 .45 0 0 1 .2-.7zM571.2 147a1.04 1.04 0 0 1 .6-.9 1.04 1.04 0 0 1 1.1 .2 .56 .56 0 0 1 .8 .1 .56 .56 0 0 1-.2 .8l-.4 .3a1.09 1.09 0 0 1-1.9-.2M571.2 147.3l-.4 .5a.7 .7 0 0 1-.5 .7 .7 .7 0 0 1-.8-.2 .75 .75 0 0 1 0-1.3l.5-.2a.33 .33 0 0 1 .4 .2 .33 .33 0 0 1-.2 .4v.2a.24 .24 0 0 0 .2 .3 .24 .24 0 0 0 .3-.2l.2-.3-.2-.5-.6-.3-.9 .4-.1 .6M571.3 155.4l.3 .6"/>
<path d="M571.3 148.8v.6M571.3 142.2l-.3 .6M571.6 155.2l.3 .6M571.6 142.4l-.3 .6M571.7 148l-.9 .1M571.8 152.2l.5 .4M571.8 155.1l.4 .5M571.9 142.6l-.3 .5M572 146.1a2.39 2.39 0 0 0-2 .5M572.1 154.9l.4 .5M572.1 151l.8 .9M572.2 148a6.7 6.7 0 0 0-1.4 3.4l1.5-1.4 .5-.1"/>
<path d="M572.2 146.1a.92 .92 0 0 0-.5 1.1 .92 .92 0 0 0 .9 .7M572.2 146.1l.6 .1a.62 .62 0 0 1 .7 .1 .62 .62 0 0 1 .1 .7l.3 1.1a8.2 8.2 0 0 1-.3 3.7l.3 .8h-1.9a.45 .45 0 0 1-.6-.2 .45 .45 0 0 1 .3-.6l.6-1.8-1.5 1.4a5.7 5.7 0 0 1 1.5-3.4l.3-.1a.93 .93 0 0 1-.9-.8 .93 .93 0 0 1 .5-1zM572.2 142.7l-.3 .6M572.3 150l-.5 1.6a1.3 1.3 0 0 0-.2 1.4l-.1 .1a.46 .46 0 0 1-.7 0 .46 .46 0 0 1 .1-.7l.3-1.3M572.4 154.7l.4 .5M572.4 148l-.3 1M572.5 151.5l.2 .7 .5 .4M572.5 142.9l-.4 .6M572.6 154.5l.5 .5M572.8 146.5l-.3 .3M572.8 143.2l-.4 .5M572.9 154.3l.4 .5"/>
<path d="M573.1 154l.5 .5M573.1 143.4l-.4 .5M573.3 153.8l.5 .4M573.4 143.6l-.5 .5M573.5 153.5l.6 .5M573.6 148.2v3.3M573.6 143.9l-.5 .5M573.6 147.1a9.5 9.5 0 0 1 0 4.9l.3 .6h-2.4M573.7 153.3l.6 .4M573.9 144.1l-.6 .5M573.9 153l.6 .4M574.1 144.4l-.5 .4"/>
<path d="M574.1 152.7l.6 .4M574.2 152.5l.6 .3M574.3 144.7l-.6 .4M574.4 152.2l.6 .3M574.5 145l-.6 .4M574.5 151.9l.6 .2M574.6 151.6l.7 .2M574.7 145.3l-.6 .3M574.7 151.3l.7 .2M574.8 150.9l.7 .2M574.9 145.6l-.6 .3M574.9 150.6l.7 .2"/>
<path d="M575 150.3l.6 .1M575 150l.7 .1M575 145.9l-.6 .3M575 149.7h.7M575 149.4h.7M575.2 146.3l-.7 .2M575.3 146.6l-.6 .2M575.4 146.9l-.7 .2M575.5 147.3l-.7 .2M575.6 147.6l-.7 .2M575.6 148l-.6 .1M575.7 148.3l-.7 .1"/>
<path d="M575.7 148.7h-.7M575.7 149.1h-.6"/>
</g>
<!-- layer: G-ANNO-TTLB -->
<g fill="#fff" stroke="#fff" stroke-width=".27">
<path d="M549.6 154.5l30.8 4.3-5.8-4.3zM549.6 154.5l30.8 4.3h-30.8z"/>
<path d="M574.6 139.9h5.8l-5.8 14.6zM580.4 139.9l-5.8 14.6 5.8 4.3z"/>
</g>
<path d="M549.6 154.5h25v-14.6h5.8v18.9h-30.8z" fill="none" stroke="#fff" stroke-width=".27"/>
<g fill="#000" stroke="#000" stroke-width=".27">
<path d="M24.9 18.5l.5 391.4v-390.9zM24.9 18.5l.5 391.4-.5 .5zM25.4 409.9l-.5 .5 549.5-.5zM24.9 410.4l549.5-.5 .5 .5zM574.4 19v390.9l.5 .5zM574.4 19l.5-.5v391.9zM25.4 19h549l.5-.5zM24.9 18.5h550l-549.5 .5z"/>
<path d="M22.7 59.8h2.5v-.1zM22.7 59.7h2.5l-2.5 .1z"/>
<path d="M22.7 109.9h2.5v-.2zM22.7 109.7h2.5l-2.5 .2z"/>
<path d="M22.7 160h2.5v-.2zM22.7 159.8h2.5l-2.5 .2z"/>
<path d="M524.6 154.6h50v-.2zM524.6 154.4h50l-50 .2z"/>
<path d="M22.7 210h2.5v-.2zM22.7 209.8h2.5l-2.5 .2z"/>
<path d="M524.6 204.7h50v-.2zM524.6 204.5h50l-50 .2z"/>
<path d="M524.6 237.9v.2l50-.2zM524.6 238.1l50-.2v.2z"/>
<path d="M524.6 221.4h50v-.2zM524.6 221.2h50l-50 .2z"/>
<path d="M524.6 238.1h50v-.2zM524.6 237.9h50l-50 .2z"/>
<path d="M524.6 254.6v.2l50-.2zM524.6 254.8l50-.2v.2z"/>
<path d="M524.6 254.6v.2l50-.2zM524.6 254.8l50-.2v.2z"/>
<path d="M524.6 254.6v.2l50-.2zM524.6 254.8l50-.2v.2z"/>
<path d="M524.6 254.6v.2l50-.2zM524.6 254.8l50-.2v.2z"/>
<path d="M22.7 260.1h2.5v-.2zM22.7 259.9h2.5l-2.5 .2z"/>
<path d="M524.6 271.3v.2l50-.2zM524.6 271.5l50-.2v.2z"/>
<path d="M524.6 288v.2l50-.2zM524.6 288.2l50-.2v.2z"/>
<path d="M524.6 288v.2l50-.2zM524.6 288.2l50-.2v.2z"/>
<path d="M22.7 310.1h2.5v-.1zM22.7 310h2.5l-2.5 .1z"/>
<path d="M524.6 319.7h50zM524.6 319.8l50-.1z"/>
<path d="M524.6 314.7h50zM524.6 314.8l50-.1z"/>
<path d="M524.6 309.7h50zM524.6 309.8l50-.1z"/>
<path d="M524.6 304.7v.2l50-.2zM524.6 304.9l50-.2v.2z"/>
<path d="M524.6 339.8h50zM524.6 339.9l50-.1z"/>
<path d="M524.6 334.8h50zM524.6 334.9l50-.1z"/>
<path d="M524.6 329.7h50zM524.6 329.9l50-.2z"/>
<path d="M524.6 324.7h50zM524.6 324.9l50-.2z"/>
<path d="M524.6 354.8v.1l50-.1zM524.6 354.9l50-.1v.1z"/>
<path d="M524.6 354.8v.1l50-.1zM524.6 354.9l50-.1v.1z"/>
<path d="M524.6 349.8h50zM524.6 349.9l50-.1z"/>
<path d="M524.6 344.8h50zM524.6 344.9l50-.1z"/>
<path d="M574.6 354.9h2.6v-.1zM574.6 354.8h2.6l-2.6 .1z"/>
<path d="M574.6 354.9h2.6v-.1zM574.6 354.8h2.6l-2.6 .1z"/>
<path d="M22.7 360.2h2.5v-.2zM22.7 360h2.5l-2.5 .2z"/>
<path d="M81.2 410.2l.1 2.5v-2.5zM81.2 410.2l.1 2.5h-.1z"/>
<path d="M131.2 410.2l.2 2.5v-2.5zM131.2 410.2l.2 2.5h-.2z"/>
<path d="M181.3 410.2l.2 2.5v-2.5zM181.3 410.2l.2 2.5h-.2z"/>
<path d="M231.3 410.2l.2 2.5v-2.5zM231.3 410.2l.2 2.5h-.2z"/>
<path d="M281.4 410.2l.2 2.5v-2.5zM281.4 410.2l.2 2.5h-.2z"/>
<path d="M331.4 410.2l.2 2.5v-2.5zM331.4 410.2l.2 2.5h-.2z"/>
<path d="M381.5 410.2l.2 2.5v-2.5zM381.5 410.2l.2 2.5h-.2z"/>
<path d="M431.6 410.2l.1 2.5v-2.5zM431.6 410.2l.1 2.5h-.1z"/>
<path d="M481.6 410.2l.2 2.5v-2.5zM481.6 410.2l.2 2.5h-.2z"/>
<path d="M524.1 410.7v2.5h.2zM524.1 410.7h.2v2.5z"/>
<path d="M534.1 410.7l.2 2.5v-2.5zM534.1 410.7l.2 2.5h-.2z"/>
<path d="M549.1 410.7l.2 2.5v-2.5zM549.1 410.7l.2 2.5h-.2z"/>
<path d="M574 410.7l.5 2.5v-2.5zM574 410.7l.5 2.5h-.5z"/>
</g>
<!-- layer: 0 -->
<path d="M57.6 64.1h163.6v131h-163.6zM328.9 64.1h150.2v131h-150.2zM100.5 222.1h150.2v167.5h-150.2zM326.3 236.1h121.3v130.9h-121.3z" fill="none" stroke="#fff" stroke-width=".27"/>
<!-- layer: A-ANNO-SYMB -->
<g fill="none" stroke="#000" stroke-width=".27">
<path d="M226 67.4h11.9M483.2 66.4h11.9M260.1 225.9h11.9M309 225h11.9"/>
<circle cx="231.9" cy="67.4" r="6"/>
<circle cx="489.2" cy="66.4" r="6"/>
<circle cx="266.1" cy="225.9" r="6"/>
<circle cx="315" cy="225" r="6"/>
</g>
<!-- layer: 0 -->
<g fill="#000" stroke="#000" stroke-width=".27">
<path d="M169.6 71.1l3 3 .4-.3zM169.6 71.1l.3-.3 3.1 3z"/>
<path d="M211.9 71.1l3 3 .3-.3zM211.9 71.1l.3-.3 3 3z"/>
<path d="M353.5 67.6l3 3 .4-.3zM353.5 67.6l.4-.3 3 3z"/>
<path d="M84.3 87.7l-2.7 3.3 3-3zM84.3 87.7l-2.7 3.3-.3-.3z"/>
<path d="M150.4 87.7l-3 3 .4 .3zM150.4 87.7l.4 .3-3 3z"/>
<path d="M169.9 87.7l-.3 .3 3.4 2.7zM169.6 88l3.4 2.7-.4 .3z"/>
<path d="M169.6 93.7l3 3 .4-.3zM169.6 93.7l.3-.3 3.1 3z"/>
<path d="M353.9 93.1l-.4 .4 3.4 2.6zM353.5 93.5l3.4 2.6-.4 .4z"/>
<path d="M83.8 106.9l-2.7 3.3 3-3zM83.8 106.9l-2.7 3.3-.3-.3z"/>
<path d="M151 109.9l.4 .3 2.6-3.3zM154 106.9l.4 .3-3 3z"/>
<path d="M169.9 103l-.3 .4 3.4 2.6zM169.6 103.4l3.4 2.6-.4 .4z"/>
<path d="M212.2 106.8l-.3 .3 3.3 2.7zM211.9 107.1l3.3 2.7-.3 .3z"/>
<path d="M353.5 106.8l3 3.1 .4-.4zM353.5 106.8l.4-.3 3 3z"/>
<path d="M83.8 153.8l-2.7 3.3 3-3zM83.8 153.8l-2.7 3.3-.3-.3z"/>
<path d="M118.7 156.8l.3 .3 2.7-3.3zM121.7 153.8l.3 .3-3 3z"/>
<path d="M211.9 144.3l3 3 .3-.3zM211.9 144.3l.3-.3 3 3z"/>
<path d="M353.9 148.2l-.4 .3 3.4 2.7zM353.5 148.5l3.4 2.7-.4 .3z"/>
<path d="M353.5 148.5l3 3 .4-.3zM353.9 148.2l3 3-3.4-2.7z"/>
<path d="M212.2 173.4l-.3 .3 3.3 2.7zM211.9 173.7l3.3 2.7-.3 .3z"/>
<path d="M353.9 162.3l-.4 .3 3.4 2.7zM353.5 162.6l3.4 2.7-.4 .3z"/>
<path d="M407.3 162.6l3 3 .4-.3zM407.3 162.6l.4-.3 3 3z"/>
<path d="M407.7 189.3l-.4 .4 3.4 2.7zM407.3 189.7l3.4 2.7-.4 .3z"/>
<path d="M333.8 240.9l3 3 .4-.3zM333.8 240.9l.4-.3 3 3z"/>
<path d="M345 240.9l3 3 .4-.3zM345 240.9l.4-.3 3 3z"/>
<path d="M164 266.1l-2.7 3.4 3-3zM164 266.1l-2.7 3.4-.3-.4z"/>
<path d="M204.8 269.1l.3 .4 2.7-3.4zM207.8 266.1l.3 .4-3 3z"/>
<path d="M345.4 285l-.4 .3 3.4 2.7zM345 285.3l3.4 2.7-.4 .3z"/>
<path d="M194.9 302.5l-2.7 3.3 3-3zM191.9 305.5l3-3-2.7 3.3z"/>
<path d="M204.8 305.5l.3 .3 2.7-3.3zM207.8 302.5l.3 .3-3 3z"/>
<path d="M334.2 311.6l-.4 .4 3.4 2.6zM333.8 312l3.4 2.6-.4 .3z"/>
</g>
<text font-size="13.4" x="533.7" y="384.7">A741</text>
<g font-size="5">
<text x="541.3" y="179.3">LETTO</text>
<text x="541.3" y="185.3">TARVA</text>
</g>
<g font-size="4.6">
<text x="487.9" y="65.4">1</text>
<text x="230.6" y="66.4">2</text>
<text x="264.8" y="224.9">3</text>
<text x="313.7" y="223.9">3</text>
</g>
<g font-size="4.2">
<text x="168.3" y="83.9" transform="rotate(-90 168.3 83.9)">1.7</text>
<text x="113.1" y="86.3">6.6</text>
<text x="352.2" y="84.7" transform="rotate(-90 352.2 84.7)">2.6</text>
<text x="210.5" y="93.4" transform="rotate(-90 210.5 93.4)">3.6</text>
<text x="114.7" y="105.5">7.0</text>
<text x="168.3" y="102.9" transform="rotate(-90 168.3 102.9)">1.0</text>
<text x="352.2" y="131.8" transform="rotate(-90 352.2 131.8)">4.2</text>
<text x="98.5" y="152.4">3.8</text>
<text x="352.2" y="159.9" transform="rotate(-90 352.2 159.9)">1.4</text>
<text x="210.5" y="163.2" transform="rotate(-90 210.5 163.2)">2.9</text>
<text x="406" y="180.3" transform="rotate(-90 406 180.3)">2.7</text>
<text x="181.7" y="264.8">4.4</text>
<text x="343.7" y="267.3" transform="rotate(-90 343.7 267.3)">4.4</text>
<text x="332.5" y="280.4" transform="rotate(-90 332.5 280.4)">7.1</text>
<text x="197" y="301.1">1.3</text>
</g>
<g font-size="3.7">
<text x="227.6" y="71.1">A741</text>
<text x="484.9" y="70">A741</text>
<text x="261.8" y="229.5">A741</text>
<text x="310.7" y="228.6">A741</text>
</g>
<g font-size="3.5">
<text x="261.2" y="238.6">vista frontale</text>
<text x="309.4" y="235.6">sezione</text>
</g>
<g font-size="2.5">
<text x="22.4" y="35.6">D</text>
<text x="22.4" y="85.7">E</text>
<text x="22.5" y="135.8">F</text>
<text x="525.4" y="147.4">POLITECNICO DI MILANO</text>
<text x="525.5" y="150.5">SCUOLA DEL DESIGN</text>
<text x="525.5" y="153.5">C.L. DESIGN DEGLI INTERNI</text>
<text x="525.6" y="157.3">PROGETTO:</text>
<text x="22.3" y="185.8">G</text>
<text x="525.6" y="207.4">CORSO:</text>
<text x="535.9" y="210.8">STRUMENTI E METODI</text>
<text x="539.7" y="213.8">DEL PROGETTO</text>
<text x="525.6" y="224.1">DOCENTE:</text>
<text x="538.2" y="230.5">MARCO FERRARA</text>
<text x="22.4" y="235.9">H</text>
<text x="525.6" y="240.8">STUDENTI:</text>
<text x="534" y="244.2">GIULIA ANGELA SANGION</text>
<text x="525.6" y="257.5">OGGETTO:</text>
<text x="530.8" y="263.7">RIDISEGNO MOBILI PROPOSTI</text>
<text x="525.6" y="274.2">NOTE:</text>
<text x="549.1" y="280.6">-</text>
<text x="22.6" y="285.9">J</text>
<text x="525.6" y="290.9">NOME FILE:</text>
<text x="536" y="296.8">TARVA-890.095.68.dwg</text>
<text x="525.4" y="308.2">VERS</text>
<text x="565.5" y="308.2">DATA</text>
<text x="22.4" y="336">K</text>
<text x="525.6" y="353.3">A</text>
<text x="559.2" y="353.3">2017.06.22</text>
<text x="525.6" y="357.8">TAVOLA NO.:</text>
<text x="559" y="357.8">002 DI</text>
<text x="568.9" y="357.8">003</text>
<text x="22.6" y="386">L</text>
<text x="525.6" y="400.4">DATA:</text>
<text x="535.6" y="400.3">2017/05/22</text>
<text x="550.5" y="400.3">SCALA:</text>
<text x="566.6" y="400.3">1:1</text>
<text x="525.5" y="403.3">REV:</text>
<text x="535.6" y="403.3">A</text>
<text x="550.5" y="403.3">FORMATO:</text>
<text x="567.1" y="403.3">A1</text>
<text x="19.7" y="410.4" transform="rotate(-90 19.7 410.4)">DIRECTORY:/USERS/JULIET/DESKTOP/MO-D-4_CAMERA/TARVA-890.095.68.DWG| PLOTTED ON: 7/14/2017 1:42:48 PM | BY USER: JULIET</text>
<text x="49" y="413.6">1</text>
<text x="105.6" y="413.6">2</text>
<text x="155.6" y="413.6">3</text>
<text x="205.7" y="413.6">4</text>
<text x="255.8" y="413.6">5</text>
<text x="305.8" y="413.6">6</text>
<text x="355.9" y="413.6">7</text>
<text x="405.9" y="413.6">8</text>
<text x="456" y="413.6">9</text>
<text x="505.3" y="413.6">10</text>
<text x="524.7" y="413.2">0</text>
<text x="534.7" y="413.2">10mm</text>
<text x="549.7" y="413.2">25mm</text>
<text x="566.7" y="413.2">50mm</text>
</g>
</svg>
